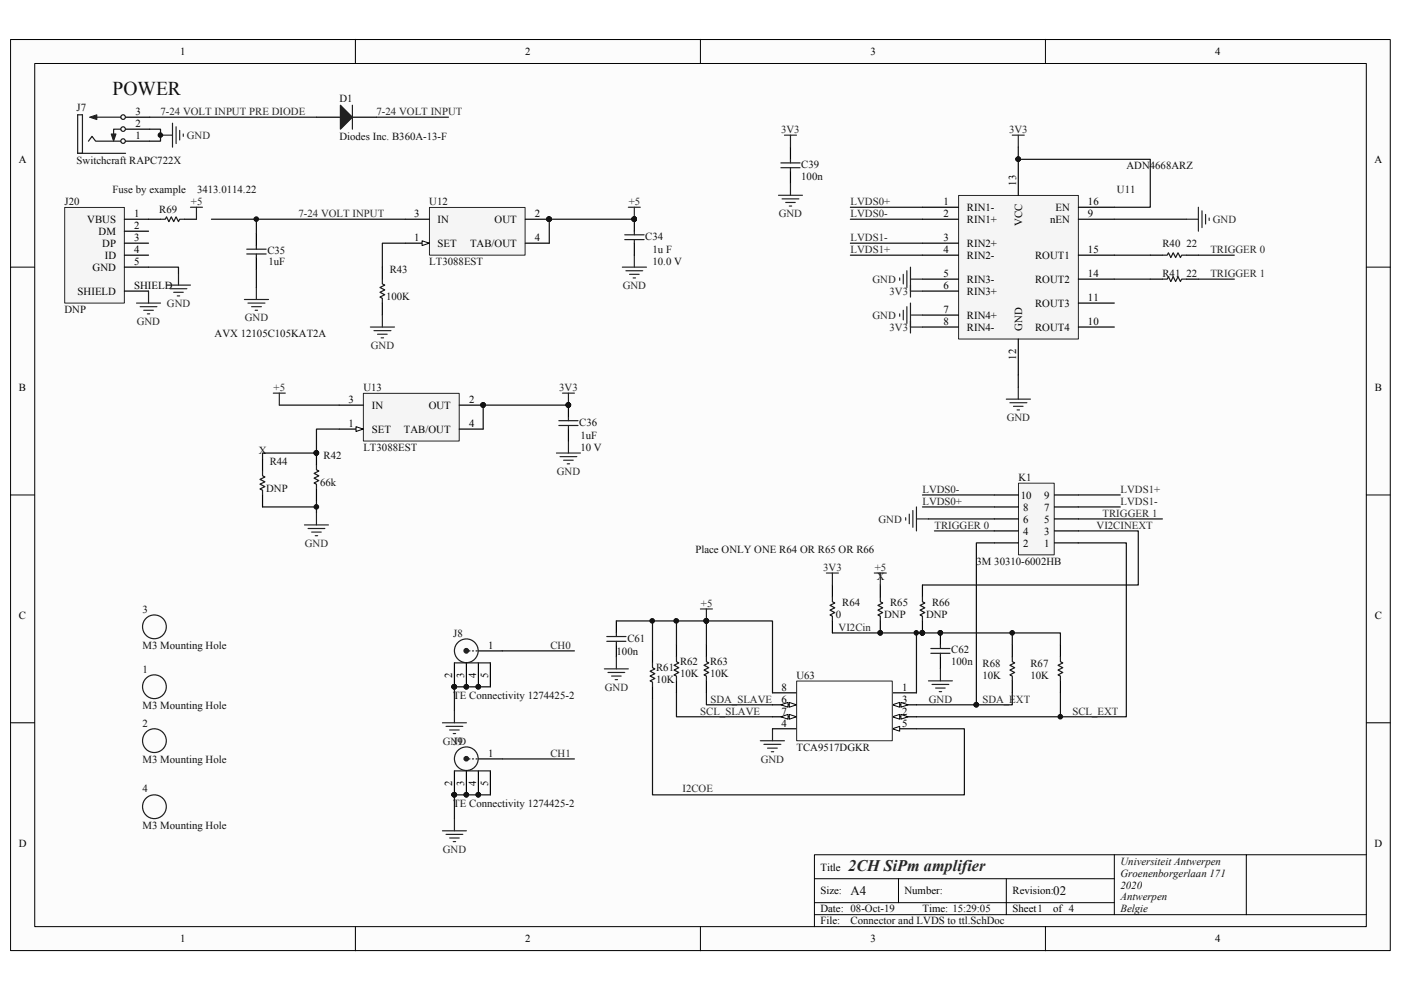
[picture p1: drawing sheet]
<svg xmlns="http://www.w3.org/2000/svg" width="297mm" height="210mm" viewBox="0 0 297 210" stroke-linecap="round" stroke-linejoin="round" font-family="sans-serif">
<path d="M2.3 8.4h292.5v193.1h-292.5z" fill="#fcfcfc"/>
<path d="M2.2 8.4h292.6v193.1h-292.6z" fill="none" stroke="#000" stroke-width=".21"/>
<path d="M7.4 13.5h282.3v183h-282.3z" fill="#fcfcfc"/>
<g fill="none" stroke="#000" stroke-width=".21">
<path d="M7.4 13.5h282.3v183h-282.3zM75.3 8.3v5.1M148.5 8.3v5.1M221.7 8.3v5.1M2.2 56.6h5.1M289.7 56.6h5.1M2.2 104.9h5.1M289.7 104.9h5.1M2.2 153.2h5.1M289.7 153.2h5.1M75.3 196.5v5.1M148.5 196.5v5.1"/>
<path d="M172.7 186.3h63.6M172.7 193.9h117M172.7 191.4h63.6M190.5 186.3v5.1M213.4 186.3v7.6M221.7 196.5v5.1M236.3 181.2v12.7M264.2 181.2h-91.5v15.3M289.7 181.2h-25.5v12.7"/>
</g>
<path d="M203.3 41.5h25.3v30.4h-25.3z" fill="#f5f5f5"/>
<path d="M203.2 41.4h25.4v30.5h-25.4z" fill="none" stroke="#262626" stroke-width=".21"/>
<g fill="none" stroke="#000" stroke-width=".25">
<path d="M215.9 33.8v7.6M195.6 43.9h7.6M195.6 46.5h7.6M195.6 51.6h7.6M195.6 54.1h7.6M195.6 59.2h7.6M228.6 54.1h7.7M228.6 59.2h7.7M195.6 61.7h7.6M195.6 66.8h7.6M195.6 69.3h7.6M228.6 69.3h7.7"/>
<path d="M228.6 64.3h7.7"/>
</g>
<circle cx="215.9" cy="33.7" r=".48" fill="#0e0e0e"/>
<circle cx="215.9" cy="33.7" r=".48" fill="none" stroke="#0e0e0e" stroke-width=".21"/>
<path d="M228.6 43.9h7.7M228.6 46.5h7.7M215.9 71.9v7.6" fill="none" stroke="#000" stroke-width=".25"/>
<circle cx="215.9" cy="33.7" r=".48" fill="#0e0e0e"/>
<circle cx="215.9" cy="33.7" r=".48" fill="none" stroke="#0e0e0e" stroke-width=".21"/>
<path d="M91.1 44h20.2v10.1h-20.2z" fill="#f5f5f5"/>
<path d="M91.1 44h20.2v10.1h-20.2z" fill="none" stroke="#262626" stroke-width=".21"/>
<path d="M85.9 51.6h5.1" fill="none" stroke="#000" stroke-width=".25"/>
<path d="M89.5 51.1l1.5 .5-1.5 .5z" fill="#fcfcfc"/>
<path d="M89.5 51.1l1.5 .5-1.5 .5z" fill="none" stroke="#000" stroke-width=".21"/>
<path d="M111.4 46.5h5.1" fill="none" stroke="#000" stroke-width=".25"/>
<circle cx="116.4" cy="46.5" r=".5" fill="#0e0e0e"/>
<circle cx="116.4" cy="46.5" r=".5" fill="none" stroke="#0e0e0e" stroke-width=".21"/>
<path d="M85.9 46.5h5.1M111.4 51.6h5.1" fill="none" stroke="#000" stroke-width=".25"/>
<circle cx="116.4" cy="46.5" r=".5" fill="#0e0e0e"/>
<circle cx="116.4" cy="46.5" r=".5" fill="none" stroke="#0e0e0e" stroke-width=".21"/>
<path d="M131.9 56.6h5.2M132.7 57.4h3.6M133.5 58.2h2M134.2 58.9h.5M134.5 54.1v2.5" fill="none" stroke="#262626" stroke-width=".25"/>
<path d="M81.1 56.6v2.6M81.1 64.3v2.5" fill="none" stroke="#000" stroke-width=".25"/>
<path d="M81.1 59.2v1l.5 .3-1 .5 1 .5-1 .5 1 .5-1 .5 .5 .2v1.1" fill="none" stroke="#1c1c1c" stroke-width=".25"/>
<path d="M134.5 46.5h-18v5.1" fill="none" stroke="#0e0e0e" stroke-width=".25"/>
<circle cx="116.4" cy="46.5" r=".5" fill="#0e0e0e"/>
<circle cx="116.4" cy="46.5" r=".5" fill="none" stroke="#0e0e0e" stroke-width=".21"/>
<circle cx="134.5" cy="46.5" r=".49" fill="#0e0e0e"/>
<circle cx="134.5" cy="46.5" r=".49" fill="none" stroke="#0e0e0e" stroke-width=".21"/>
<path d="M85.9 51.6h-4.8v5" fill="none" stroke="#0e0e0e" stroke-width=".25"/>
<path d="M134.5 46.5v2.5M134.5 51.6v2.5" fill="none" stroke="#000" stroke-width=".25"/>
<circle cx="134.5" cy="46.5" r=".49" fill="#0e0e0e"/>
<circle cx="134.5" cy="46.5" r=".49" fill="none" stroke="#0e0e0e" stroke-width=".21"/>
<path d="M132.5 49.8h4.1M132.5 50.8h4.1M134.5 49v.8M134.5 50.8v.8" fill="none" stroke="#1c1c1c" stroke-width=".25"/>
<circle cx="134.5" cy="46.5" r=".49" fill="#0e0e0e"/>
<circle cx="134.5" cy="46.5" r=".49" fill="none" stroke="#0e0e0e" stroke-width=".21"/>
<path d="M78.5 69.3h5.1M79.3 70.1h3.6M80 70.9h2.1M80.8 71.6h.5M81.1 66.8v2.5" fill="none" stroke="#262626" stroke-width=".25"/>
<path d="M77.1 83.4h20.3v10.1h-20.3z" fill="#f5f5f5"/>
<path d="M77 83.4h20.4v10.1h-20.4z" fill="none" stroke="#262626" stroke-width=".21"/>
<path d="M71.9 91h5.1" fill="none" stroke="#000" stroke-width=".25"/>
<path d="M75.5 90.5l1.5 .5-1.5 .5z" fill="#fcfcfc"/>
<path d="M75.5 90.5l1.5 .5-1.5 .5z" fill="none" stroke="#000" stroke-width=".21"/>
<path d="M97.4 85.9h5" fill="none" stroke="#000" stroke-width=".25"/>
<circle cx="102.4" cy="85.9" r=".48" fill="#0e0e0e"/>
<circle cx="102.4" cy="85.9" r=".48" fill="none" stroke="#0e0e0e" stroke-width=".21"/>
<path d="M71.9 85.9h5.1M97.4 91h5" fill="none" stroke="#000" stroke-width=".25"/>
<circle cx="102.4" cy="85.9" r=".48" fill="#0e0e0e"/>
<circle cx="102.4" cy="85.9" r=".48" fill="none" stroke="#0e0e0e" stroke-width=".21"/>
<path d="M118 96.1h5.1M118.7 96.8h3.6M119.5 97.6h2M120.3 98.3h.5M120.5 93.5v2.6" fill="none" stroke="#262626" stroke-width=".25"/>
<path d="M67.1 96.1v2.5" fill="none" stroke="#000" stroke-width=".25"/>
<circle cx="67.1" cy="96" r=".49" fill="#0e0e0e"/>
<circle cx="67.1" cy="96" r=".49" fill="none" stroke="#0e0e0e" stroke-width=".21"/>
<path d="M67.1 103.7v2.5" fill="none" stroke="#000" stroke-width=".25"/>
<path d="M67.1 98.6v1l.5 .3-1 .5 1 .5-1 .5 1 .5-1 .5 .5 .3v1" fill="none" stroke="#1c1c1c" stroke-width=".25"/>
<circle cx="67.1" cy="96" r=".49" fill="#0e0e0e"/>
<circle cx="67.1" cy="96" r=".49" fill="none" stroke="#0e0e0e" stroke-width=".21"/>
<path d="M120.5 85.9h-18.1v5.1" fill="none" stroke="#0e0e0e" stroke-width=".25"/>
<circle cx="102.4" cy="85.9" r=".48" fill="#0e0e0e"/>
<circle cx="102.4" cy="85.9" r=".48" fill="none" stroke="#0e0e0e" stroke-width=".21"/>
<circle cx="120.5" cy="85.9" r=".49" fill="#0e0e0e"/>
<circle cx="120.5" cy="85.9" r=".49" fill="none" stroke="#0e0e0e" stroke-width=".21"/>
<path d="M59.2 85.9h12.7" fill="none" stroke="#0e0e0e" stroke-width=".25"/>
<path d="M120.5 85.9v2.5M120.5 91v2.5" fill="none" stroke="#000" stroke-width=".25"/>
<circle cx="120.5" cy="85.9" r=".49" fill="#0e0e0e"/>
<circle cx="120.5" cy="85.9" r=".49" fill="none" stroke="#0e0e0e" stroke-width=".21"/>
<path d="M118.5 89.2h4.1M118.5 90.2h4.1M120.5 88.4v.8M120.5 90.2v.8" fill="none" stroke="#1c1c1c" stroke-width=".25"/>
<circle cx="120.5" cy="85.9" r=".49" fill="#0e0e0e"/>
<circle cx="120.5" cy="85.9" r=".49" fill="none" stroke="#0e0e0e" stroke-width=".21"/>
<path d="M133.2 43.9h2.6M134.5 43.9v2.6M64.6 111.3h5M65.3 112.1h3.6M66.1 112.8h2M66.8 113.6h.5M67.1 108.8v2.5" fill="none" stroke="#262626" stroke-width=".25"/>
<circle cx="134.5" cy="46.5" r=".49" fill="#0e0e0e"/>
<circle cx="134.5" cy="46.5" r=".49" fill="none" stroke="#0e0e0e" stroke-width=".21"/>
<path d="M54.4 49.5v2.6M54.4 54.6v2.5" fill="none" stroke="#000" stroke-width=".25"/>
<path d="M52.3 52.8h4.1M52.3 53.8h4.1M54.4 52.1v.7M54.4 53.8v.8" fill="none" stroke="#1c1c1c" stroke-width=".25"/>
<path d="M51.8 63.5h5.1M52.6 64.3h3.6M53.3 65h2.1M54.1 65.8h.5M54.4 61v2.5" fill="none" stroke="#262626" stroke-width=".25"/>
<path d="M54.4 46.5v3M54.4 57.1v3.9" fill="none" stroke="#0e0e0e" stroke-width=".25"/>
<circle cx="54.3" cy="46.5" r=".48" fill="#0e0e0e"/>
<circle cx="54.3" cy="46.5" r=".48" fill="none" stroke="#0e0e0e" stroke-width=".21"/>
<path d="M44.8 46.5h41.1" fill="none" stroke="#0e0e0e" stroke-width=".25"/>
<path d="M26.6 24.8h5.1M26.6 29.9h5.1M26.6 27.4h5.1" fill="none" stroke="#000" stroke-width=".25"/>
<g fill="none" stroke="#1c1c1c" stroke-width=".25">
<path d="M16.5 24.3h1v8.2h-1zM16.5 32.5h10.1M18.8 29.9l.7-1 .8 1h5.3M20.3 24.8h5.3"/>
<circle cx="26.1" cy="27.4" r=".49"/>
<circle cx="26.1" cy="24.8" r=".49"/>
<circle cx="26.1" cy="29.9" r=".48"/>
</g>
<path d="M23.6 28.4h1l-.5 1.5z" fill="#1c1c1c"/>
<path d="M23.6 28.4h1l-.5 1.5z" fill="none" stroke="#1c1c1c" stroke-width=".21"/>
<path d="M25.6 27.4h-1.5v1.8" fill="none" stroke="#1c1c1c" stroke-width=".25"/>
<path d="M19 24.8l1.5-.5v1.1z" fill="#1c1c1c"/>
<path d="M19 24.8l1.5-.5v1.1z" fill="none" stroke="#1c1c1c" stroke-width=".21"/>
<path d="M67.1 24.8h5.1M74.7 24.8h5.1" fill="none" stroke="#000" stroke-width=".25"/>
<path d="M72.2 22.3l2.5 2.5-2.5 2.6z" fill="#1c1c1c"/>
<path d="M72.2 22.3l2.5 2.5-2.5 2.6zM74.7 22.3v5.1" fill="none" stroke="#1c1c1c" stroke-width=".25"/>
<path d="M31.7 24.8h35.4" fill="none" stroke="#0e0e0e" stroke-width=".25"/>
<path d="M34 28.7h2.6M36.6 26.1v5.1M37.3 26.9v3.5M38.1 27.6v2.1M38.9 28.4v.5" fill="none" stroke="#262626" stroke-width=".25"/>
<circle cx="34" cy="28.6" r=".49" fill="#0e0e0e"/>
<circle cx="34" cy="28.6" r=".49" fill="none" stroke="#0e0e0e" stroke-width=".21"/>
<path d="M31.7 27.4h2.3v2.5h-2.3M79.8 24.8h15.3" fill="none" stroke="#0e0e0e" stroke-width=".25"/>
<path d="M58 83.4h2.5M59.2 83.4v2.5M119.2 83.4h2.6M120.5 83.4v2.5" fill="none" stroke="#262626" stroke-width=".25"/>
<circle cx="120.5" cy="85.9" r=".49" fill="#0e0e0e"/>
<circle cx="120.5" cy="85.9" r=".49" fill="none" stroke="#0e0e0e" stroke-width=".21"/>
<path d="M215.9 31.2v2.6h28v10.1h-7.6M180.3 43.9h15.3M180.3 46.5h15.3M180.3 51.6h15.3M180.3 54.1h15.3M215.9 79.5v2.6" fill="none" stroke="#0e0e0e" stroke-width=".25"/>
<path d="M214.6 28.7h2.6M215.9 28.7v2.5M213.4 84.6h5.1M214.1 85.4h3.6M214.9 86.1h2M215.6 86.9h.6M215.9 82.1v2.5" fill="none" stroke="#262626" stroke-width=".25"/>
<circle cx="215.9" cy="33.7" r=".48" fill="#0e0e0e"/>
<circle cx="215.9" cy="33.7" r=".48" fill="none" stroke="#0e0e0e" stroke-width=".21"/>
<path d="M236.3 46.5h15.2M236.3 54.1h7.6M236.3 59.2h7.6M254.1 54.1h7.6M254.1 59.2h7.6M196.8 110h14M198.1 112.6h12.7M228.6 110h17.9" fill="none" stroke="#0e0e0e" stroke-width=".25"/>
<path d="M251.5 46.5h2.6M254.1 43.9v5.1M254.8 44.7v3.6M255.6 45.5v2M256.4 46.2v.5M192 109.8v.5M192.8 109v2M193.5 108.2v3.6M194.3 107.5v5.1M194.3 110h2.5" fill="none" stroke="#262626" stroke-width=".25"/>
<path d="M243.9 54.1h2.6M243.9 59.2h2.6M251.5 54.1h2.6M251.5 59.2h2.6M101.4 138h5.1M96.3 140.5v5.1" fill="none" stroke="#000" stroke-width=".25"/>
<path d="M246.5 54.1h1l.2-.5 .5 1 .5-1 .6 1 .5-1 .5 1 .2-.5h1M246.5 59.2h1l.2-.5 .5 1 .5-1 .6 1 .5-1 .5 1 .2-.5h1" fill="none" stroke="#1c1c1c" stroke-width=".25"/>
<circle cx="96.3" cy="145.6" r=".49" fill="#0e0e0e"/>
<circle cx="96.3" cy="145.6" r=".49" fill="none" stroke="#0e0e0e" stroke-width=".21"/>
<circle cx="98.9" cy="138" r=".49" fill="#1c1c1c"/>
<g fill="none" stroke="#1c1c1c" stroke-width=".25">
<path d="M99.4 138h.2M100.2 138h.2M100.9 138h.3"/>
<circle cx="98.9" cy="138" r=".49"/>
<circle cx="98.9" cy="138" r="2.51"/>
</g>
<path d="M98.9 140.5v5.1" fill="none" stroke="#000" stroke-width=".25"/>
<circle cx="98.9" cy="145.6" r=".49" fill="#0e0e0e"/>
<circle cx="98.9" cy="145.6" r=".49" fill="none" stroke="#0e0e0e" stroke-width=".21"/>
<path d="M101.4 140.5v5.1" fill="none" stroke="#000" stroke-width=".25"/>
<circle cx="101.4" cy="145.6" r=".49" fill="#0e0e0e"/>
<circle cx="101.4" cy="145.6" r=".49" fill="none" stroke="#0e0e0e" stroke-width=".21"/>
<path d="M104 140.5v5.1" fill="none" stroke="#000" stroke-width=".25"/>
<path d="M96.3 140.5h7.7" fill="none" stroke="#1c1c1c" stroke-width=".25"/>
<circle cx="96.3" cy="145.6" r=".49" fill="#0e0e0e"/>
<circle cx="96.3" cy="145.6" r=".49" fill="none" stroke="#0e0e0e" stroke-width=".21"/>
<circle cx="98.9" cy="145.6" r=".49" fill="#0e0e0e"/>
<circle cx="98.9" cy="145.6" r=".49" fill="none" stroke="#0e0e0e" stroke-width=".21"/>
<circle cx="101.4" cy="145.6" r=".49" fill="#0e0e0e"/>
<circle cx="101.4" cy="145.6" r=".49" fill="none" stroke="#0e0e0e" stroke-width=".21"/>
<path d="M96.3 163.4v5.1M101.4 160.9h5.1" fill="none" stroke="#000" stroke-width=".25"/>
<circle cx="96.3" cy="168.5" r=".49" fill="#0e0e0e"/>
<circle cx="96.3" cy="168.5" r=".49" fill="none" stroke="#0e0e0e" stroke-width=".21"/>
<circle cx="98.9" cy="160.9" r=".48" fill="#1c1c1c"/>
<g fill="none" stroke="#1c1c1c" stroke-width=".25">
<path d="M99.4 160.9h.2M100.2 160.9h.2M100.9 160.9h.3"/>
<circle cx="98.9" cy="160.9" r=".48"/>
<circle cx="98.9" cy="160.9" r="2.51"/>
</g>
<path d="M98.9 163.4v5.1" fill="none" stroke="#000" stroke-width=".25"/>
<circle cx="98.9" cy="168.5" r=".49" fill="#0e0e0e"/>
<circle cx="98.9" cy="168.5" r=".49" fill="none" stroke="#0e0e0e" stroke-width=".21"/>
<path d="M101.4 163.4v5.1" fill="none" stroke="#000" stroke-width=".25"/>
<circle cx="101.4" cy="168.5" r=".49" fill="#0e0e0e"/>
<circle cx="101.4" cy="168.5" r=".49" fill="none" stroke="#0e0e0e" stroke-width=".21"/>
<path d="M104 163.4v5.1" fill="none" stroke="#000" stroke-width=".25"/>
<path d="M96.3 163.4h7.7" fill="none" stroke="#1c1c1c" stroke-width=".25"/>
<circle cx="96.3" cy="168.5" r=".49" fill="#0e0e0e"/>
<circle cx="96.3" cy="168.5" r=".49" fill="none" stroke="#0e0e0e" stroke-width=".21"/>
<circle cx="98.9" cy="168.5" r=".49" fill="#0e0e0e"/>
<circle cx="98.9" cy="168.5" r=".49" fill="none" stroke="#0e0e0e" stroke-width=".21"/>
<circle cx="101.4" cy="168.5" r=".49" fill="#0e0e0e"/>
<circle cx="101.4" cy="168.5" r=".49" fill="none" stroke="#0e0e0e" stroke-width=".21"/>
<path d="M106.5 138h15.3M104 145.6h-7.7v5.1M106.5 160.9h15.3" fill="none" stroke="#0e0e0e" stroke-width=".25"/>
<path d="M93.8 153.2h5.1M94.6 154h3.5M95.3 154.8h2.1M96.1 155.5h.5M96.3 150.7v2.5M93.8 176.1h5.1M94.6 176.9h3.5M95.3 177.7h2.1M96.1 178.4h.5M96.3 173.6v2.5" fill="none" stroke="#262626" stroke-width=".25"/>
<circle cx="96.3" cy="145.6" r=".49" fill="#0e0e0e"/>
<circle cx="96.3" cy="145.6" r=".49" fill="none" stroke="#0e0e0e" stroke-width=".21"/>
<path d="M104 168.5h-7.7v5.1" fill="none" stroke="#0e0e0e" stroke-width=".25"/>
<circle cx="96.3" cy="168.5" r=".49" fill="#0e0e0e"/>
<circle cx="96.3" cy="168.5" r=".49" fill="none" stroke="#0e0e0e" stroke-width=".21"/>
<path d="M143.4 136.7v2.6M149.8 136.7v2.6M143.4 144.4v2.5M149.8 144.4v2.5" fill="none" stroke="#000" stroke-width=".25"/>
<path d="M143.4 139.3v1l.5 .2-1 .6 1 .5-1 .5 1 .5-1 .5 .5 .2v1.1M149.8 139.3v1l.5 .2-1 .6 1 .5-1 .5 1 .5-1 .5 .5 .2v1.1" fill="none" stroke="#1c1c1c" stroke-width=".25"/>
<path d="M216 102.5h7.5v15.1h-7.5z" fill="#f5f5f5"/>
<path d="M215.9 102.4h7.6v15.2h-7.6z" fill="none" stroke="#262626" stroke-width=".21"/>
<path d="M167.6 31.2v2.6M167.6 36.3v2.6M210.8 115.1h5.1M210.8 112.6h5.1M210.8 110h5.1M210.8 107.5h5.1M210.8 104.9h5.1M223.6 115.1h5M223.6 112.6h5M223.6 110h5M223.6 107.5h5M223.6 104.9h5" fill="none" stroke="#000" stroke-width=".25"/>
<path d="M195.6 104.9h15.2M195.6 107.5h15.2M228.6 104.9h8.9M228.6 107.5h8.9M143.4 146.9v5.1h20.4M149.8 146.9v2.5h14" fill="none" stroke="#0e0e0e" stroke-width=".25"/>
<g fill="none" stroke="#262626" stroke-width=".25">
<path d="M166.3 28.7h2.6M167.6 28.7v2.5M167.6 38.9v2.5M165.1 41.4h5M165.8 42.2h3.6M166.6 42.9h2M167.3 43.7h.5M190.8 58.9v.5M191.5 58.2v2M192.3 57.4v3.6M193 56.6v6.4M193 59.2h2.6"/>
<path d="M190.8 66.5v.6M191.5 65.8v2M192.3 65v3.6M193 64.3v6.3M193 61.7h2.6M193 69.3h2.6M193 66.8h2.6M148.5 129.1h2.5M149.8 129.1v2.6"/>
</g>
<path d="M165.6 34.5h4M165.6 35.6h4M167.6 33.8v.7M167.6 35.6v.7" fill="none" stroke="#1c1c1c" stroke-width=".25"/>
<circle cx="149.7" cy="131.6" r=".49" fill="#0e0e0e"/>
<circle cx="149.7" cy="131.6" r=".49" fill="none" stroke="#0e0e0e" stroke-width=".21"/>
<path d="M210.8 115.1h-3.8v34.3h-12.7" fill="none" stroke="#0e0e0e" stroke-width=".25"/>
<circle cx="207" cy="149.4" r=".49" fill="#0e0e0e"/>
<circle cx="207" cy="149.4" r=".49" fill="none" stroke="#0e0e0e" stroke-width=".21"/>
<path d="M195.6 124v2.6M195.6 131.7v2.5" fill="none" stroke="#000" stroke-width=".25"/>
<circle cx="195.6" cy="134.2" r=".49" fill="#0e0e0e"/>
<circle cx="195.6" cy="134.2" r=".49" fill="none" stroke="#0e0e0e" stroke-width=".21"/>
<path d="M195.6 126.6v1l.5 .2-1 .6 1 .5-1 .5 1 .5-1 .5 .5 .2v1.1" fill="none" stroke="#1c1c1c" stroke-width=".25"/>
<circle cx="195.6" cy="134.2" r=".49" fill="#0e0e0e"/>
<circle cx="195.6" cy="134.2" r=".49" fill="none" stroke="#0e0e0e" stroke-width=".21"/>
<path d="M186.6 124v2.6M186.6 131.7v2.5" fill="none" stroke="#000" stroke-width=".25"/>
<circle cx="186.6" cy="134.2" r=".49" fill="#0e0e0e"/>
<circle cx="186.6" cy="134.2" r=".49" fill="none" stroke="#0e0e0e" stroke-width=".21"/>
<path d="M186.6 126.6v1l.6 .2-1.1 .6 1.1 .5-1.1 .5 1.1 .5-1.1 .5 .5 .2v1.1" fill="none" stroke="#1c1c1c" stroke-width=".25"/>
<circle cx="186.6" cy="134.2" r=".49" fill="#0e0e0e"/>
<circle cx="186.6" cy="134.2" r=".49" fill="none" stroke="#0e0e0e" stroke-width=".21"/>
<path d="M176.5 124v2.6M176.5 131.7v2.5" fill="none" stroke="#000" stroke-width=".25"/>
<path d="M176.5 126.6v1l.5 .2-1 .6 1 .5-1 .5 1 .5-1 .5 .5 .2v1.1" fill="none" stroke="#1c1c1c" stroke-width=".25"/>
<path d="M175.2 121.5h2.6M176.5 121.5v2.5M185.4 121.5h2.5M186.6 121.5v2.5" fill="none" stroke="#262626" stroke-width=".25"/>
<path d="M228.6 112.6h12.7v11.4h-45.7M176.5 134.2h19.1" fill="none" stroke="#0e0e0e" stroke-width=".25"/>
<circle cx="195.6" cy="134.2" r=".49" fill="#0e0e0e"/>
<circle cx="195.6" cy="134.2" r=".49" fill="none" stroke="#0e0e0e" stroke-width=".21"/>
<path d="M138.3 138v2.5M199.4 134.2v2.5M199.4 139.3v2.5M138.3 145.6v2.6" fill="none" stroke="#000" stroke-width=".25"/>
<path d="M138.3 140.5v1.1l.5 .2-1 .5 1 .5-1 .5 1 .5-1 .6 .5 .2v1" fill="none" stroke="#1c1c1c" stroke-width=".25"/>
<path d="M161.2 157.1h5.1M162 157.8h3.6M162.7 158.6h2.1M163.5 159.4h.5M163.8 154.5v2.6" fill="none" stroke="#262626" stroke-width=".25"/>
<circle cx="199.4" cy="134.2" r=".49" fill="#0e0e0e"/>
<circle cx="199.4" cy="134.2" r=".49" fill="none" stroke="#0e0e0e" stroke-width=".21"/>
<path d="M197.4 137.5h4M197.4 138.5h4M199.4 136.7v.8M199.4 138.5v.8" fill="none" stroke="#1c1c1c" stroke-width=".25"/>
<circle cx="199.4" cy="134.2" r=".49" fill="#0e0e0e"/>
<circle cx="199.4" cy="134.2" r=".49" fill="none" stroke="#0e0e0e" stroke-width=".21"/>
<path d="M130.7 139.3v2.5M128.1 141.8h5.1M128.9 142.6h3.6M129.7 143.3h2M130.4 144.1h.5M196.8 144.4h5.1M197.6 145.1h3.6M198.4 145.9h2M199.1 146.6h.5M199.4 141.8v2.6" fill="none" stroke="#262626" stroke-width=".25"/>
<path d="M130.7 131.7v2.5M130.7 136.7v2.6M214.6 136.7v2.6M224.8 136.7v2.6M214.6 144.4v2.5M224.8 144.4v2.5" fill="none" stroke="#000" stroke-width=".25"/>
<path d="M128.6 135h4.1M128.6 136h4.1M130.7 134.2v.8M130.7 136v.7M214.6 139.3v1l.5 .2-1 .6 1 .5-1 .5 1 .5-1 .5 .5 .2v1.1M224.8 139.3v1l.5 .2-1 .6 1 .5-1 .5 1 .5-1 .5 .5 .2v1.1" fill="none" stroke="#1c1c1c" stroke-width=".25"/>
<path d="M195.6 134.2h29.2v2.5" fill="none" stroke="#0e0e0e" stroke-width=".25"/>
<circle cx="195.6" cy="134.2" r=".49" fill="#0e0e0e"/>
<circle cx="195.6" cy="134.2" r=".49" fill="none" stroke="#0e0e0e" stroke-width=".21"/>
<path d="M214.6 134.2v2.5" fill="none" stroke="#0e0e0e" stroke-width=".25"/>
<circle cx="214.6" cy="134.2" r=".49" fill="#0e0e0e"/>
<circle cx="214.6" cy="134.2" r=".49" fill="none" stroke="#0e0e0e" stroke-width=".21"/>
<path d="M214.6 146.9v2.5h-7.6" fill="none" stroke="#0e0e0e" stroke-width=".25"/>
<circle cx="207" cy="149.4" r=".49" fill="#0e0e0e"/>
<circle cx="207" cy="149.4" r=".49" fill="none" stroke="#0e0e0e" stroke-width=".21"/>
<path d="M224.8 146.9v5.1" fill="none" stroke="#0e0e0e" stroke-width=".25"/>
<circle cx="224.8" cy="152" r=".49" fill="#0e0e0e"/>
<circle cx="224.8" cy="152" r=".49" fill="none" stroke="#0e0e0e" stroke-width=".21"/>
<path d="M228.6 115.1h10.2v36.9h-44.5" fill="none" stroke="#0e0e0e" stroke-width=".25"/>
<path d="M13.8 44h12.6v20.3h-12.6z" fill="#f5f5f5"/>
<path d="M13.7 44h12.7v20.3h-12.7z" fill="none" stroke="#262626" stroke-width=".21"/>
<path d="M26.4 46.5h7.6M26.4 49h5.1M26.4 51.6h5.1M26.4 54.1h5.1M26.4 56.6h5.1M39.1 46.5h2.6M26.4 61.7h5.1M55.7 97.3v2.6M55.7 104.9v2.6" fill="none" stroke="#000" stroke-width=".25"/>
<path d="M37.8 57.9v2.6M40.4 43.9h2.5M41.7 43.9v2.6M29 64.3h5M29.7 65h3.6M30.5 65.8h2M31.2 66.5h.5M31.5 61.7v2.6M35.3 60.5h5.1M36.1 61.2h3.5M36.8 62h2.1M37.6 62.7h.5" fill="none" stroke="#262626" stroke-width=".25"/>
<path d="M31.5 56.6h6.3v1.3M71.9 91h-4.8v5.1h-11.4v1.2" fill="none" stroke="#0e0e0e" stroke-width=".25"/>
<g fill="none" stroke="#1c1c1c" stroke-width=".25">
<path d="M34 46.5h1l.3-.5 .5 1 .5-1 .5 1 .5-1 .5 1 .3-.5h1M55.7 99.9v1l.5 .2-1.1 .5 1.1 .6-1.1 .5 1.1 .5-1.1 .5 .6 .2v1"/>
<circle cx="32.7" cy="132.9" r="2.52"/>
<circle cx="32.7" cy="157" r="2.53"/>
<circle cx="32.7" cy="145.6" r="2.52"/>
<circle cx="32.7" cy="171" r="2.52"/>
</g>
<circle cx="67.1" cy="96" r=".49" fill="#0e0e0e"/>
<circle cx="67.1" cy="96" r=".49" fill="none" stroke="#0e0e0e" stroke-width=".21"/>
<path d="M55.7 107.5h11.4M67.1 106.2v2.6" fill="none" stroke="#0e0e0e" stroke-width=".25"/>
<circle cx="67.1" cy="107.5" r=".49" fill="#0e0e0e"/>
<circle cx="67.1" cy="107.5" r=".49" fill="none" stroke="#0e0e0e" stroke-width=".21"/>
<path d="M189.2 146.9h5.1M189.2 152h5.1" fill="none" stroke="#000" stroke-width=".25"/>
<path d="M189.2 152l1.6-.5v1z" fill="#fcfcfc"/>
<path d="M189.2 152l1.6-.5v1z" fill="none" stroke="#000" stroke-width=".21"/>
<path d="M191 151.5l1.5 .5-1.5 .5z" fill="#fcfcfc"/>
<path d="M191 151.5l1.5 .5-1.5 .5z" fill="none" stroke="#000" stroke-width=".21"/>
<path d="M189.2 149.4h5.1" fill="none" stroke="#000" stroke-width=".25"/>
<path d="M189.2 149.4l1.6-.5v1z" fill="#fcfcfc"/>
<path d="M189.2 149.4l1.6-.5v1z" fill="none" stroke="#000" stroke-width=".21"/>
<path d="M191 148.9l1.5 .5-1.5 .5z" fill="#fcfcfc"/>
<path d="M191 148.9l1.5 .5-1.5 .5z" fill="none" stroke="#000" stroke-width=".21"/>
<path d="M163.8 154.5h5.1M189.2 154.5h5.1" fill="none" stroke="#000" stroke-width=".25"/>
<path d="M189.2 154.5l1.6-.5v1z" fill="#fcfcfc"/>
<path d="M189.2 154.5l1.6-.5v1z" fill="none" stroke="#000" stroke-width=".21"/>
<path d="M163.8 149.4h5.1" fill="none" stroke="#000" stroke-width=".25"/>
<path d="M167.3 148.9l1.6 .5-1.6 .5z" fill="#fcfcfc"/>
<path d="M167.3 148.9l1.6 .5-1.6 .5z" fill="none" stroke="#000" stroke-width=".21"/>
<path d="M165.6 149.4l1.5-.5v1z" fill="#fcfcfc"/>
<path d="M165.6 149.4l1.5-.5v1z" fill="none" stroke="#000" stroke-width=".21"/>
<path d="M163.8 152h5.1" fill="none" stroke="#000" stroke-width=".25"/>
<path d="M167.3 151.5l1.6 .5-1.6 .5z" fill="#fcfcfc"/>
<path d="M167.3 151.5l1.6 .5-1.6 .5z" fill="none" stroke="#000" stroke-width=".21"/>
<path d="M165.6 152l1.5-.5v1z" fill="#fcfcfc"/>
<path d="M165.6 152l1.5-.5v1z" fill="none" stroke="#000" stroke-width=".21"/>
<path d="M163.8 146.9h5.1" fill="none" stroke="#000" stroke-width=".25"/>
<path d="M168.9 144.4h20.3v12.7h-20.3z" fill="#fefefe"/>
<path d="M168.9 144.4h20.3v12.7h-20.3z" fill="none" stroke="#262626" stroke-width=".21"/>
<path d="M149.8 131.7h14v15.2" fill="none" stroke="#0e0e0e" stroke-width=".25"/>
<circle cx="149.7" cy="131.6" r=".49" fill="#0e0e0e"/>
<circle cx="149.7" cy="131.6" r=".49" fill="none" stroke="#0e0e0e" stroke-width=".21"/>
<path d="M194.3 134.2v12.7" fill="none" stroke="#0e0e0e" stroke-width=".25"/>
<circle cx="194.3" cy="134.2" r=".48" fill="#0e0e0e"/>
<circle cx="194.3" cy="134.2" r=".48" fill="none" stroke="#0e0e0e" stroke-width=".21"/>
<path d="M138.3 131.7v6.3M138.3 148.2v20.3h66.2v-14h-10.2" fill="none" stroke="#0e0e0e" stroke-width=".25"/>
<circle cx="138.3" cy="131.6" r=".49" fill="#0e0e0e"/>
<circle cx="138.3" cy="131.6" r=".49" fill="none" stroke="#0e0e0e" stroke-width=".21"/>
<path d="M130.7 131.7h19.1" fill="none" stroke="#0e0e0e" stroke-width=".25"/>
<circle cx="149.7" cy="131.6" r=".49" fill="#0e0e0e"/>
<circle cx="149.7" cy="131.6" r=".49" fill="none" stroke="#0e0e0e" stroke-width=".21"/>
<path d="M149.8 131.7v5" fill="none" stroke="#0e0e0e" stroke-width=".25"/>
<circle cx="149.7" cy="131.6" r=".49" fill="#0e0e0e"/>
<circle cx="149.7" cy="131.6" r=".49" fill="none" stroke="#0e0e0e" stroke-width=".21"/>
<path d="M143.4 131.7v5" fill="none" stroke="#0e0e0e" stroke-width=".25"/>
<circle cx="143.4" cy="131.6" r=".5" fill="#0e0e0e"/>
<circle cx="143.4" cy="131.6" r=".5" fill="none" stroke="#0e0e0e" stroke-width=".21"/>
<text font-size="4.1" fill="#0e0e0e" x="23.9" y="20.2">POWER</text>
<text font-size="3.4" fill="#262626" x="179.8" y="184.6">2CH SiPm amplifier</text>
<g font-size="2.8" fill="#0e0e0e">
<text x="180.3" y="189.8">A4</text>
<text x="223.3" y="189.8">02</text>
</g>
<g font-size="2.3">
<text x="38.2" y="11.7">1</text>
<text x="111.4" y="11.7">2</text>
<text x="184.5" y="11.7">3</text>
<text x="257.6" y="11.7">4</text>
<text x="28.7" y="24.4">3</text>
<text x="28.7" y="29.5">1</text>
<text x="28.7" y="26.9">2</text>
<text x="4" y="34.5">A</text>
<text x="291.4" y="34.5">A</text>
<text x="215.4" y="39.4" transform="rotate(-90 215.4 39.4)">13</text>
<text x="18.5" y="47.3">VBUS</text>
<text x="28.4" y="46">1</text>
<text x="87.8" y="46">3</text>
<text x="92.8" y="47.3">IN</text>
<text x="104.9" y="47.3">OUT</text>
<text x="113.4" y="46">2</text>
<text x="200" y="43.5">1</text>
<text x="200" y="46">2</text>
<text x="205" y="44.7">RIN1-</text>
<text x="205" y="47.3">RIN1+</text>
<text x="216.7" y="47.9" transform="rotate(-90 216.7 47.9)">VCC</text>
<text x="222.7" y="47.3">nEN</text>
<text x="223.8" y="44.7">EN</text>
<text x="230.7" y="43.5">16</text>
<text x="230.7" y="46">9</text>
<text x="20.9" y="49.8">DM</text>
<text x="21.7" y="52.4">DP</text>
<text x="28.4" y="48.6">2</text>
<text x="28.4" y="51.1">3</text>
<text x="28.4" y="53.6">4</text>
<text x="87.8" y="51.1">1</text>
<text x="92.8" y="52.4">SET</text>
<text x="99.6" y="52.4">TAB/OUT</text>
<text x="113.4" y="51.1">4</text>
<text x="200" y="51.1">3</text>
<text x="200" y="53.6">4</text>
<text x="205" y="52.4">RIN2+</text>
<text x="230.7" y="53.6">15</text>
<text x="19.6" y="57.4">GND</text>
<text x="22.2" y="54.9">ID</text>
<text x="28.4" y="56.2">5</text>
<text x="200" y="58.7">5</text>
<text x="205" y="54.9">RIN2-</text>
<text x="205" y="60">RIN3-</text>
<text x="219.5" y="54.9">ROUT1</text>
<text x="219.5" y="60">ROUT2</text>
<text x="230.7" y="58.7">14</text>
<text x="16.5" y="62.5">SHIELD</text>
<text x="28.4" y="61.3">SHIELD</text>
<text x="200" y="61.3">6</text>
<text x="205" y="62.5">RIN3+</text>
<text x="219.5" y="65.1">ROUT3</text>
<text x="230.7" y="63.8">11</text>
<text x="200" y="66.3">7</text>
<text x="200" y="68.9">8</text>
<text x="205" y="67.6">RIN4+</text>
<text x="205" y="70.1">RIN4-</text>
<text x="216.7" y="70.1" transform="rotate(-90 216.7 70.1)">GND</text>
<text x="219.5" y="70.1">ROUT4</text>
<text x="230.7" y="68.9">10</text>
<text x="215.4" y="76.2" transform="rotate(-90 215.4 76.2)">12</text>
<text x="4" y="82.8">B</text>
<text x="291.5" y="82.8">B</text>
<text x="73.9" y="85.4">3</text>
<text x="78.8" y="86.7">IN</text>
<text x="90.9" y="86.7">OUT</text>
<text x="99.4" y="85.4">2</text>
<text x="73.9" y="90.5">1</text>
<text x="78.8" y="91.8">SET</text>
<text x="85.6" y="91.8">TAB/OUT</text>
<text x="99.4" y="90.5">4</text>
<text x="216.4" y="105.7">10</text>
<text x="221.4" y="105.7">9</text>
<text x="217" y="113.4">4</text>
<text x="217" y="110.8">6</text>
<text x="217" y="108.3">8</text>
<text x="221.4" y="113.4">3</text>
<text x="221.4" y="110.8">5</text>
<text x="221.4" y="108.3">7</text>
<text x="217" y="115.9">2</text>
<text x="221.4" y="115.9">1</text>
<text x="4" y="131.2">C</text>
<text x="291.5" y="131.2">C</text>
<text x="103.5" y="137.5">1</text>
<text x="95.9" y="143.8" transform="rotate(-90 95.9 143.8)">2</text>
<text x="98.4" y="143.8" transform="rotate(-90 98.4 143.8)">3</text>
<text x="101" y="143.8" transform="rotate(-90 101 143.8)">4</text>
<text x="103.5" y="143.8" transform="rotate(-90 103.5 143.8)">5</text>
<text x="165.7" y="149">6</text>
<text x="165.7" y="146.4">8</text>
<text x="191.3" y="146.4">1</text>
<text x="191.3" y="149">3</text>
<text x="165.7" y="154.1">4</text>
<text x="165.7" y="151.5">7</text>
<text x="191.3" y="151.5">2</text>
<text x="191.3" y="154.1">5</text>
<text x="103.5" y="160.4">1</text>
<text x="95.9" y="166.6" transform="rotate(-90 95.9 166.6)">2</text>
<text x="98.4" y="166.6" transform="rotate(-90 98.4 166.6)">3</text>
<text x="101" y="166.6" transform="rotate(-90 101 166.6)">4</text>
<text x="103.5" y="166.6" transform="rotate(-90 103.5 166.6)">5</text>
<text x="4" y="179.5">D</text>
<text x="291.4" y="179.5">D</text>
<text x="173.9" y="184.6">Title</text>
<text x="173.9" y="189.7">Size:</text>
<text x="191.8" y="189.7">Number:</text>
<text x="214.7" y="189.7">Revision:</text>
<text x="173.9" y="193.5">Date: 08-Oct-19</text>
<text x="173.9" y="196">File:</text>
<text x="195.6" y="193.5">Time: 15:29:05</text>
<text x="214.7" y="193.5">Sheet1</text>
<text x="223.3" y="193.5">of 4</text>
<text x="38.2" y="199.8">1</text>
<text x="111.4" y="199.8">2</text>
<text x="184.5" y="199.8">3</text>
<text x="257.6" y="199.8">4</text>
</g>
<g font-size="2.3" fill="#0e0e0e">
<text x="16.3" y="23.6">J7</text>
<text x="72" y="21.6">D1</text>
<text x="72" y="29.7">Diodes Inc. B360A-13-F</text>
<text x="16.3" y="34.8">Switchcraft RAPC722X</text>
<text x="169.9" y="35.6">C39</text>
<text x="238.8" y="35.8">ADN4668ARZ</text>
<text x="23.9" y="40.9">Fuse by example</text>
<text x="41.8" y="40.9">3413.0114.22</text>
<text x="169.9" y="38.1">100n</text>
<text x="236.8" y="40.9">U11</text>
<text x="13.7" y="43.5">J20</text>
<text x="33.8" y="45.3">R69</text>
<text x="91" y="43.5">U12</text>
<text x="56.7" y="53.9">C35</text>
<text x="136.8" y="50.8">C34</text>
<text x="138.3" y="53.6">1u F</text>
<text x="246.5" y="52.4">R40 22</text>
<text x="56.9" y="56.2">1uF</text>
<text x="82.6" y="58">R43</text>
<text x="91" y="56.2">LT3088EST</text>
<text x="138.3" y="56.2">10.0 V</text>
<text x="246.5" y="58.7">R41 22</text>
<text x="81.9" y="63.5">100K</text>
<text x="13.7" y="66.3">DNP</text>
<text x="45.5" y="71.4">AVX 12105C105KAT2A</text>
<text x="77" y="82.8">U13</text>
<text x="77" y="95.6">LT3088EST</text>
<text x="122.8" y="90.3">C36</text>
<text x="123.1" y="93">1uF</text>
<text x="123.1" y="95.6">10 V</text>
<text x="54.9" y="96.4">X</text>
<text x="57.2" y="98.6">R44</text>
<text x="68.6" y="97.4">R42</text>
<text x="215.9" y="101.9">K1</text>
<text x="56.4" y="104.2">DNP</text>
<text x="67.9" y="103">66k</text>
<text x="147.4" y="117.2">Place ONLY ONE R64 OR R65 OR R66</text>
<text x="207" y="119.7">3M 30310-6002HB</text>
<text x="185.9" y="123">X</text>
<text x="30.2" y="129.9">3</text>
<text x="177.2" y="130.9">0</text>
<text x="178.6" y="128.4">R64</text>
<text x="187.4" y="130.9">DNP</text>
<text x="188.7" y="128.4">R65</text>
<text x="196.3" y="130.9">DNP</text>
<text x="197.6" y="128.4">R66</text>
<text x="30.2" y="137.5">M3 Mounting Hole</text>
<text x="96.1" y="135">J8</text>
<text x="133" y="136">C61</text>
<text x="30.2" y="142.6">1</text>
<text x="130.7" y="138.8">100n</text>
<text x="139.1" y="142.4">R61</text>
<text x="144.2" y="141.1">R62</text>
<text x="144.2" y="143.6">10K</text>
<text x="150.5" y="141.1">R63</text>
<text x="150.5" y="143.6">10K</text>
<text x="168.9" y="143.9">U63</text>
<text x="201.7" y="138.6">C62</text>
<text x="201.7" y="141.1">100n</text>
<text x="208.3" y="141.4">R68</text>
<text x="208.3" y="143.9">10K</text>
<text x="218.5" y="141.4">R67</text>
<text x="218.5" y="143.9">10K</text>
<text x="96.1" y="148.2">TE Connectivity 1274425-2</text>
<text x="139.1" y="144.9">10K</text>
<text x="30.2" y="150.2">M3 Mounting Hole</text>
<text x="30.2" y="154.1">2</text>
<text x="30.2" y="161.7">M3 Mounting Hole</text>
<text x="96.1" y="157.9">J9</text>
<text x="168.9" y="159.1">TCA9517DGKR</text>
<text x="30.2" y="168">4</text>
<text x="96.1" y="171.1">TE Connectivity 1274425-2</text>
<text x="30.2" y="175.7">M3 Mounting Hole</text>
<text x="237.6" y="183.3">Universiteit Antwerpen</text>
<text x="237.6" y="185.8">Groenenborgerlaan 171</text>
<text x="237.6" y="190.9">Antwerpen</text>
<text x="237.6" y="188.4">2020</text>
<text x="180.3" y="196">Connector and LVDS to ttl.SchDoc</text>
<text x="237.6" y="193.5">Belgie</text>
</g>
<g font-size="2.3" fill="#262626">
<text x="34" y="24.4">7-24 VOLT INPUT PRE DIODE</text>
<text x="39.6" y="29.5">GND</text>
<text x="79.8" y="24.4">7-24 VOLT INPUT</text>
<text x="165.6" y="28.2">3V3</text>
<text x="213.9" y="28.2">3V3</text>
<text x="40.5" y="43.5">+5</text>
<text x="63.3" y="46">7-24 VOLT INPUT</text>
<text x="133.3" y="43.5">+5</text>
<text x="165.1" y="46">GND</text>
<text x="180.3" y="43.5">LVDS0+</text>
<text x="180.3" y="46">LVDS0-</text>
<text x="257.1" y="47.3">GND</text>
<text x="180.3" y="51.1">LVDS1-</text>
<text x="180.3" y="53.6">LVDS1+</text>
<text x="256.6" y="53.6">TRIGGER 0</text>
<text x="185" y="60">GND</text>
<text x="256.6" y="58.7">TRIGGER 1</text>
<text x="35.4" y="65.1">GND</text>
<text x="132" y="61.3">GND</text>
<text x="188.6" y="62.5">3V3</text>
<text x="29" y="68.9">GND</text>
<text x="51.9" y="68.1">GND</text>
<text x="185" y="67.6">GND</text>
<text x="188.6" y="70.1">3V3</text>
<text x="78.6" y="74">GND</text>
<text x="58" y="82.8">+5</text>
<text x="118.6" y="82.8">3V3</text>
<text x="213.4" y="89.2">GND</text>
<text x="118.1" y="100.7">GND</text>
<text x="195.6" y="104.5">LVDS0-</text>
<text x="195.6" y="107">LVDS0+</text>
<text x="237.6" y="104.5">LVDS1+</text>
<text x="237.6" y="107">LVDS1-</text>
<text x="186.3" y="110.8">GND</text>
<text x="198.1" y="112.1">TRIGGER 0</text>
<text x="232.5" y="112.1">VI2CINEXT</text>
<text x="233.8" y="109.6">TRIGGER 1</text>
<text x="64.6" y="115.9">GND</text>
<text x="174.5" y="121">3V3</text>
<text x="185.5" y="121">+5</text>
<text x="148.6" y="128.7">+5</text>
<text x="116.7" y="137.5">CH0</text>
<text x="177.8" y="133.7">VI2Cin</text>
<text x="128.2" y="146.4">GND</text>
<text x="150.6" y="149">SDA_SLAVE</text>
<text x="196.9" y="149">GND</text>
<text x="208.3" y="149">SDA_EXT</text>
<text x="148.5" y="151.5">SCL_SLAVE</text>
<text x="227.4" y="151.5">SCL_EXT</text>
<text x="93.9" y="157.9">GND</text>
<text x="116.7" y="160.4">CH1</text>
<text x="161.3" y="161.7">GND</text>
<text x="144.7" y="168">I2COE</text>
<text x="93.9" y="180.8">GND</text>
</g>
</svg>
